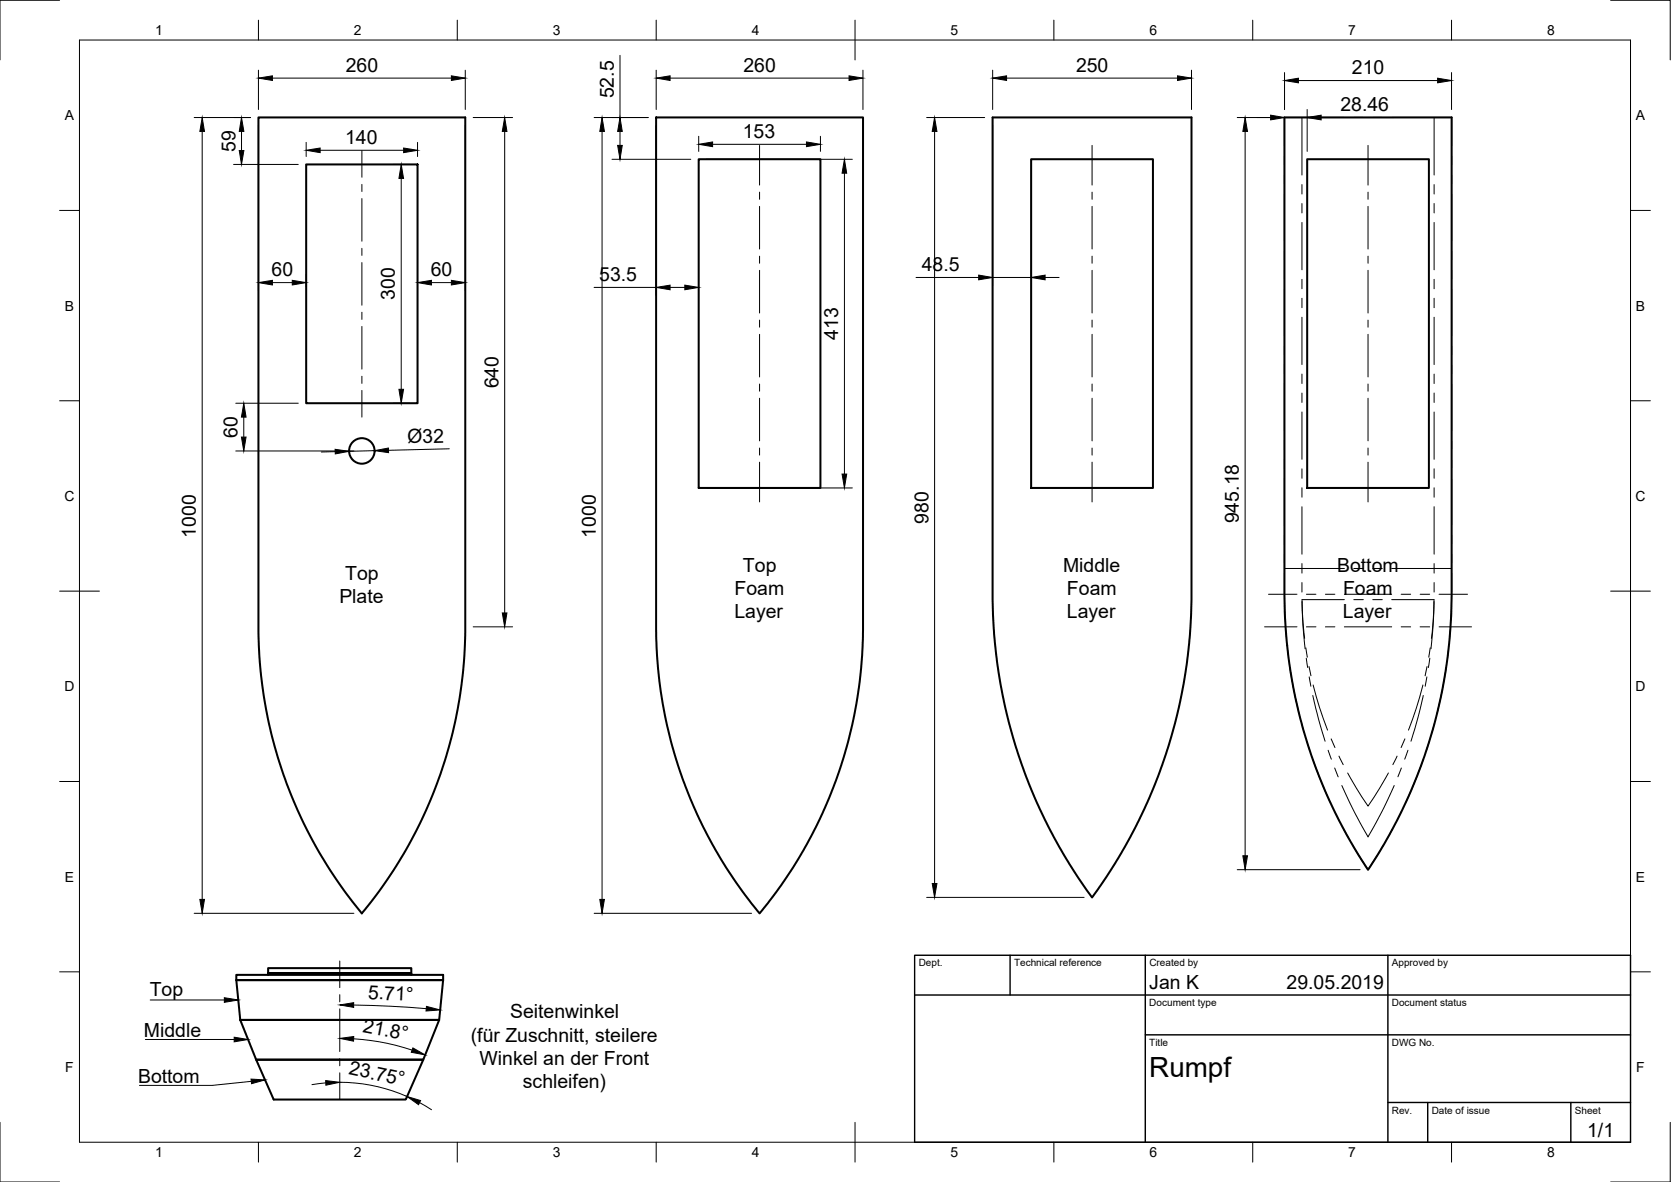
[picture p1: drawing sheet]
<svg xmlns="http://www.w3.org/2000/svg" width="420mm" height="297mm" viewBox="0 0 420 297" stroke-linecap="round" stroke-linejoin="round" font-family="sans-serif">
<g fill="none" stroke="#000" stroke-width=".51">
<path d="M65 29.5h52v128a112.8 112.8 0 0 1-26 72 112.7 112.7 0 0 1-26-70.7zM165 29.5h52l-.1 132.1a112.6 112.6 0 0 1-25.9 67.9l-4.5-5.7a112.7 112.7 0 0 1-21.5-65.4zM249.6 29.5h50v121.2l-.4 8.6-.7 7-1.5 8.6-1.6 6.9-2.2 7.5-2.9 8.1-3.9 8.7-3.3 6.2-3.6 6.1-4.9 7.1-3.6-5.1-4.9-8.1-3.3-6.2-3.9-8.7-3-8.1-2.2-7.5-1.6-6.9-1.4-8.6-.7-7-.4-8.6zM323 29.5h42v120.3a124.8 124.8 0 0 1-21 68.8 124.8 124.8 0 0 1-21-68.8zM77 41.3h28v60h-28zM175.7 40h30.6v82.6h-30.6zM259.3 40h30.6v82.6h-30.6zM328.7 40h30.6v82.6h-30.6zM59.4 246.3h52l-1 10h-50zM59.4 245h52v1.3h-52zM60.4 256.3h50l-4 10h-42l4.4 10h33.2l4.4-10h-42zM67.4 245v-.4h36v-1.3h-36v1.3h36v.4"/>
<circle cx="91" cy="113.3" r="3.2"/>
</g>
<g fill="none" stroke="#000" stroke-width=".25">
<path d="M15 .1h-15v15M20 10.1h390v276.9h-390zM65 19.6l3.5-.5v1.1zM65 5.1v5M65 17.6v9.9M68.5 19.6h45M113.5 19.1l3.5 .5-3.5 .6zM115 5.1v5M117 17.6v9.9M155.9 13.9v15.6M165 19.6l3.5-.5v1.1zM165 5.1v5"/>
<path d="M165 17.6v9.9M168.5 19.6h45M213.5 19.1l3.5 .5-3.5 .6zM215 5.1v10M217 17.6v9.9M249.6 19.6l3.5-.5v1.1zM249.6 17.6v9.9M253.1 19.6h43M265 5.1v5M296.1 19.1l3.5 .5-3.5 .6zM299.6 17.6v9.9M315 5.1v5"/>
<path d="M323 18.2v9.3M361.5 19.6l3.5 .6-3.5 .6zM365 5.1v5M365 18.2v9.3M405 .1h15v15M48.8 29.5h14.2M50.8 29.5l.6 3.5h-1.2zM50.8 33v193M60.2 37.8h1.1l-.6 3.5zM60.7 29.5l.6 3.5h-1.1zM60.7 33v4.8M65 31.5v41.5"/>
<path d="M77 37.8l3.5-.6v1.2zM77 35.8v3.5M80.5 37.8h21M91 37.8v6.7M101.5 37.2l3.5 .6-3.5 .6zM105 35.8v3.5M117 31.5v41.5M119 29.5h9.9M126.9 29.5l.6 3.5h-1.2zM126.9 33v121M149.4 29.5h13.6M151.4 29.5l.6 3.5h-1.2z"/>
<path d="M151.4 33v193M155.3 36.5h1.2l-.6 3.5zM155.9 29.5l.6 3.5h-1.2zM155.9 33v3.5M165 31.5v42.7M175.7 36.3l3.5-.6v1.2zM175.7 34.3v3.7M179.2 36.3h23.6M191 36.5v10M202.8 35.7l3.5 .6-3.5 .6zM206.3 34.3v3.7M233 29.5h14.6"/>
<path d="M235 29.5l.6 3.5h-1.2zM235 33v189M249.6 31.5v40.2M274.6 36.5v10M311.1 29.5h9.9M313.1 29.5l.6 3.5h-1.2zM313.1 33v182.1M319.5 28.9l3.5 .6-3.5 .6zM323 39.2v2.4M323 20.2l3.5-.6v1.2zM323 29.5h5.7M326.5 20.2h35"/>
<path d="M327.4 29.5v14.5M328.7 29.5l3.5-.6v1.2zM328.7 27.5v10.5M332.2 29.5h18.3M338 29.5h-15v7.3M340.4 29.5h2.4M344 36.5v10M345.2 29.5h2.4M349.9 29.5h15.1v7.3M360.6 29.5v14.5M365 39.2v2.4M15 52.9h5"/>
<path d="M58.7 41.3h16.3M91 46.3v1.8M91 49.9v10.7M98.9 41.3h4.1M100.9 41.3l.6 3.5h-1.2zM100.9 44.8v53M153.9 40h19.8M177.7 40h36.6M191 48.3v1.8M191 51.9v10.7M212.3 40l.6 3.5h-1.2zM212.3 43.5v75.6"/>
<path d="M274.6 48.3v1.8M274.6 51.9v10.7M323 44v2.3M323 48.7v11.9M327.4 46.4v2.4M327.4 51.1v2.4M327.4 55.9v11.9M344 48.3v1.8M344 51.9v10.7M360.6 46.4v2.4M360.6 51.1v2.4M360.6 55.9v11.9"/>
<path d="M365 44v2.3M365 48.7v11.9M410 52.9h5M65 71l3.5-.6v1.2zM68.5 71h5M73.5 70.4l3.5 .6-3.5 .6zM77 69v2.9M91 62.4v1.8M91 66v10.7M91 78.5v1.8M105 71l3.5-.6v1.2zM105 71.4v1.6"/>
<path d="M108.5 71h5M113.5 70.4l3.5 .6-3.5 .6zM149.4 72.2h15.6M165 72.2l3.5-.5v1.1zM168.5 72.2h3.7M172.2 71.7l3.5 .5-3.5 .6zM191 64.4v1.8M191 67.9v10.8M230.3 69.7h15.8M246.1 69.1l3.5 .6-3.5 .6zM249.6 69.7h9.7M259.3 69.7l3.5-.6v1.2z"/>
<path d="M259.3 67.7v1.9M262.8 69.7h3.5M274.6 64.4v1.8M274.6 67.9v10.8M323 63v2.4M323 67.8v2.4M323 72.5v12M327.4 70.2v2.4M327.4 75v2.3M327.4 79.7v11.9M344 64.4v1.8M344 67.9v10.8"/>
<path d="M360.6 70.2v2.4M360.6 75v2.3M360.6 79.7v11.9M365 63v2.4M365 67.8v2.4M365 72.5v12M91 82v10.8M91 94.6v1.7M91 98.1v6.7M100.3 97.8h1.2l-.6 3.5zM191 80.4v1.8M191 84v10.7"/>
<path d="M191 96.5v1.8M274.6 80.4v1.8M274.6 84v10.7M274.6 96.5v1.8M323 86.8v2.4M323 91.6v2.4M323 96.4v11.9M327.4 94v2.4M327.4 98.8v2.3M344 80.4v1.8M344 84v10.7M344 96.5v1.8"/>
<path d="M360.6 94v2.4M360.6 98.8v2.3M365 86.8v2.4M365 91.6v2.4M365 96.4v11.9M15 100.7h5M59.3 101.3h15.7M59.3 113.3h29.7M60.7 109.8h1.2l-.6 3.5zM61.3 101.3l.6 3.5h-1.2zM61.3 104.8v5M84.3 112.9l3.5 .5-3.5 .7z"/>
<path d="M84.3 113.5l-3.5 .1M94.2 113.2l3.5-.6v1.2zM94.2 113.2l-6.4 .2M98.9 101.3h4.1M113 112.8l-15.3 .4M191 100.1v10.7M191 112.6v1.8M191 116.1v10M211.7 119.1h1.2l-.6 3.5zM274.6 100.1v10.7M274.6 112.6v1.8M274.6 116.1v10"/>
<path d="M323 110.6v2.4M323 115.4v2.4M327.4 103.5v11.9M327.4 117.8v2.4M344 100.1v10.7M344 112.6v1.8M344 116.1v10M360.6 103.5v11.9M360.6 117.8v2.4M365 110.6v2.4M365 115.4v2.4M410 100.7h5"/>
<path d="M177.7 122.6h36.6M323 120.2v11.9M323 134.5v2.3M323 139.2v2.4M327.4 122.6v2.4M327.4 127.3v12M360.6 122.6v2.4M360.6 127.3v12M365 120.2v11.9M365 134.5v2.3M365 139.2v2.4M15 148.6h10"/>
<path d="M119 157.5h9.9M126.3 154h1.2l-.6 3.5zM318 157.5h8.1M319 149.3h7.1M323 144l.2 11.9M323 142.9h15M323.3 158.3l.2 2.3M327.4 141.6v2.4M327.4 146.4v2.4M327.4 151.2l.2 5.9 .5 5.9M328.5 149.3h2.4M328.5 157.5h2.4"/>
<path d="M333.3 149.3h2.3M333.3 157.5h2.3M338 150.7h-10.6l.2 5.5 .4 4.2M338 149.3h11.9M338 157.5h11.9M340.4 142.9h2.4M340.4 150.7h2.4M345.2 142.9h2.4M345.2 150.7h2.4M349.9 150.7h10.7l-.3 5.5-.4 4.3M349.9 142.9h15.1M352.3 149.3h2.4"/>
<path d="M352.3 157.5h2.4M357.1 149.3h2.4M357.1 157.5h2.4M360.6 151.2l-.3 5.9-.5 5.9M360.6 141.6v2.4M360.6 146.4v2.4M361.8 149.3h7.2M361.8 157.5h8.2M364.7 158.3l-.2 2.3M365 144l-.2 11.9M405 148.6h10M323.7 163l.3 2.4"/>
<path d="M324.3 167.7l1 5.8 1.4 5.9M328.3 162.8l.4 2.3M328.4 165.4l.4 2.4M329.1 167.5l.5 2.3M329.2 170.1l.4 2.4M330.1 174.8l1.4 5.8 1.7 5.7M330.2 172.1l1.6 5.8 2 5.6M357.8 172.1l-1.6 5.8-2.1 5.6M357.9 174.8l-1.5 5.8-1.6 5.7M358.8 170.1l-.4 2.4M358.8 167.5l-.5 2.3M359.5 165.4l-.3 2.4"/>
<path d="M359.6 162.8l-.4 2.3M363.6 167.7l-1.1 6.6-1.2 5.1M364.2 163l-.2 2.4M15 196.4h5M327.3 181.7l.6 2.3M328.6 186.3l.7 2.3M330.1 190.8l2.5 6.5 2 4.5M333.9 188.5l.9 2.3M334.7 185.7l1 2.2M335.6 193l.9 2.2M336.7 190l1 2.2M337.4 197.4l3.2 6.8 3.4 6.1 3.4-6.1 3.2-6.8"/>
<path d="M338.9 194.3l2.1 3.6 3 4.7 3-4.7 2.1-3.6M351.3 190l-1.1 2.2M352.4 193l-.9 2.2M353.3 185.7l-1 2.2M354 188.5l-.8 2.3M357.9 190.8l-1.9 5.1-2.6 5.9M359.4 186.3l-.8 2.3M360.7 181.7l-.6 2.3M410 196.4h5M311.1 218.6h30.9M312.5 215.1h1.2l-.6 3.5zM335.6 204l1.1 2.1"/>
<path d="M337.8 208.2l1.1 2.1M340.1 212.4l3.9 6.2 3.9-6.2M350.2 208.2l-1.2 2.1M352.4 204l-1.1 2.1M48.8 229.5h40.2M50.2 226h1.2l-.6 3.5zM149.4 229.5h39.6M150.8 226h1.2l-.6 3.5zM233 225.5h39.6M234.4 222h1.2l-.6 3.5zM15 244.2h5M37.8 251.3h18.6"/>
<path d="M56.4 250.7l3.5 .6-3.5 .6zM85.4 252.5l3.5-.5v1.2zM85.4 241.5v6.7M85.4 250v1.8M85.4 253.5v10.8M88.9 252.6l9.2 .3 9.1 .6M107.2 252.9l3.5 .9-3.6 .3zM410 244.2h5M36.6 261.2h22.3M58.9 260.7l3.5 .5-3.5 .6zM63.1 271.2l3.6 .2-3.5 .9zM63.2 271.7l-9.8 1.1h-18.3"/>
<path d="M81.9 271.6l3.5 .4-3.5 .7zM81.9 272.1l-3.5 .5M85.4 260.9l3.5-.4v1.1zM85.4 272a42.1 42.1 0 0 1 16.9 3.6M85.4 266.1v1.7M85.4 269.6v6.7M88.9 261.1l4.3 .4 4.2 .7 6.2 1.7M102.3 275.6l3.4 1-.5 1zM103.8 263.3l3.1 1.8-3.5-.7zM105.5 277.1l3 1.8M0 282.1v14.9h15M65 287v5"/>
<path d="M115 287v5M165 287v5M215 282.1v9.9M265 287v5M315 287v5M365 287v5M420 282.1v14.9h-15"/>
</g>
<path d="M230 240.1h180v46.9h-180zM230 250h180M254 240.1v9.9M288 240.1v46.9M349 240.1v46.9M288 260.1h122M349 277.1h61M359 277.1v9.9M395 277.1v9.9" fill="none" stroke="#000" stroke-width=".36"/>
<g fill="#000">
<path d="M65 19.6l3.5-.5v1.1zM113.5 19.1l3.5 .5-3.5 .6zM165 19.6l3.5-.5v1.1zM213.5 19.1l3.5 .5-3.5 .6zM249.6 19.6l3.5-.5v1.1zM296.1 19.1l3.5 .5-3.5 .6zM323 20.2l3.5-.6v1.2zM361.5 19.6l3.5 .6-3.5 .6zM50.8 29.5l.6 3.5h-1.2zM60.2 37.8h1.1l-.6 3.5zM60.7 29.5l.6 3.5h-1.1zM77 37.8l3.5-.6v1.2z"/>
<path d="M101.5 37.2l3.5 .6-3.5 .6zM126.9 29.5l.6 3.5h-1.2zM151.4 29.5l.6 3.5h-1.2zM155.3 36.5h1.2l-.6 3.5zM155.9 29.5l.6 3.5h-1.2zM175.7 36.3l3.5-.6v1.2zM202.8 35.7l3.5 .6-3.5 .6zM235 29.5l.6 3.5h-1.2zM313.1 29.5l.6 3.5h-1.2zM319.5 28.9l3.5 .6-3.5 .6zM328.7 29.5l3.5-.6v1.2zM100.9 41.3l.6 3.5h-1.2z"/>
<path d="M212.3 40l.6 3.5h-1.2zM65 71l3.5-.6v1.2zM73.5 70.4l3.5 .6-3.5 .6zM105 71l3.5-.6v1.2zM113.5 70.4l3.5 .6-3.5 .6zM165 72.2l3.5-.5v1.1zM172.2 71.7l3.5 .5-3.5 .6zM246.1 69.1l3.5 .6-3.5 .6zM259.3 69.7l3.5-.6v1.2zM100.3 97.8h1.2l-.6 3.5zM60.7 109.8h1.2l-.6 3.5zM61.3 101.3l.6 3.5h-1.2z"/>
<path d="M84.3 112.9l3.5 .5-3.5 .7zM94.2 113.2l3.5-.6v1.2zM211.7 119.1h1.2l-.6 3.5zM126.3 154h1.2l-.6 3.5zM312.5 215.1h1.2l-.6 3.5zM50.2 226h1.2l-.6 3.5zM150.8 226h1.2l-.6 3.5zM234.4 222h1.2l-.6 3.5zM56.4 250.7l3.5 .6-3.5 .6zM85.4 252.5l3.5-.5v1.2zM107.2 252.9l3.5 .9-3.6 .3zM58.9 260.7l3.5 .5-3.5 .6z"/>
<path d="M63.1 271.2l3.6 .2-3.5 .9zM81.9 271.6l3.5 .4-3.5 .7zM85.4 260.9l3.5-.4v1.1zM103.8 263.3l3.1 1.8-3.5-.7zM102.3 275.6l3.4 1-.5 1z"/>
</g>
<text font-size="7" x="289" y="270.6">Rumpf</text>
<g font-size="4.9">
<text x="87" y="18.1">260</text>
<text x="186.9" y="18.1">260</text>
<text x="270.6" y="18.1">250</text>
<text x="339.9" y="18.7">210</text>
<text x="154.3" y="24.7" transform="rotate(-90 154.3 24.7)">52.5</text>
<text x="337" y="28">28.46</text>
<text x="186.8" y="34.7">153</text>
<text x="59.2" y="38.1" transform="rotate(-90 59.2 38.1)">59</text>
<text x="86.8" y="36.2">140</text>
<text x="68.3" y="69.5">60</text>
<text x="108.3" y="69.5">60</text>
<text x="150.7" y="70.7">53.5</text>
<text x="231.8" y="68.2">48.5</text>
<text x="99.3" y="75.4" transform="rotate(-90 99.3 75.4)">300</text>
<text x="210.8" y="85.3" transform="rotate(-90 210.8 85.3)">413</text>
<text x="125.3" y="97.6" transform="rotate(-90 125.3 97.6)">640</text>
<text x="59.7" y="110" transform="rotate(-90 59.7 110)">60</text>
<text x="102.4" y="111.4" transform="rotate(-1 102.4 111.4)">Ø32</text>
<text x="233.4" y="131.6" transform="rotate(-90 233.4 131.6)">980</text>
<text x="311.5" y="131.5" transform="rotate(-90 311.5 131.5)">945.18</text>
<text x="49.3" y="135.1" transform="rotate(-90 49.3 135.1)">1000</text>
<text x="149.8" y="135.1" transform="rotate(-90 149.8 135.1)">1000</text>
<text x="186.8" y="143.6">Top</text>
<text x="267.3" y="143.6">Middle</text>
<text x="336.2" y="143.6">Bottom</text>
<text x="86.8" y="145.7">Top</text>
<text x="184.7" y="149.5">Foam</text>
<text x="268.3" y="149.5">Foam</text>
<text x="337.7" y="149.5">Foam</text>
<text x="85.3" y="151.5">Plate</text>
<text x="184.7" y="155.3">Layer</text>
<text x="268.3" y="155.3">Layer</text>
<text x="337.7" y="155.3">Layer</text>
<text x="37.6" y="250.3">Top</text>
<text x="92.5" y="251" transform="rotate(3 92.5 251)">5.71°</text>
<text x="289" y="248.5">Jan K</text>
<text x="323.5" y="248.5">29.05.2019</text>
<text x="128.3" y="255.9">Seitenwinkel</text>
<text x="36.2" y="260.5">Middle</text>
<text x="91.1" y="259.4" transform="rotate(11 91.1 259.4)">21.8°</text>
<text x="118.4" y="261.8">(für Zuschnitt, steilere</text>
<text x="87.5" y="269.9" transform="rotate(12 87.5 269.9)">23.75°</text>
<text x="120.6" y="267.6">Winkel an der Front</text>
<text x="34.7" y="272.1">Bottom</text>
<text x="131.5" y="273.5">schleifen)</text>
<text x="399.1" y="285.7">1/1</text>
</g>
<g font-size="3.5">
<text x="39" y="8.8">1</text>
<text x="89" y="8.8">2</text>
<text x="139" y="8.8">3</text>
<text x="189" y="8.8">4</text>
<text x="239" y="8.8">5</text>
<text x="289" y="8.8">6</text>
<text x="339" y="8.8">7</text>
<text x="389" y="8.8">8</text>
<text x="16.3" y="30.2">A</text>
<text x="411.3" y="30.2">A</text>
<text x="16.3" y="78">B</text>
<text x="411.3" y="78">B</text>
<text x="16.2" y="125.9">C</text>
<text x="411.2" y="125.9">C</text>
<text x="16.2" y="173.7">D</text>
<text x="411.2" y="173.7">D</text>
<text x="16.3" y="221.6">E</text>
<text x="411.3" y="221.6">E</text>
<text x="16.4" y="269.4">F</text>
<text x="411.4" y="269.4">F</text>
<text x="39" y="290.8">1</text>
<text x="89" y="290.8">2</text>
<text x="139" y="290.8">3</text>
<text x="189" y="290.8">4</text>
<text x="239" y="290.8">5</text>
<text x="289" y="290.8">6</text>
<text x="339" y="290.8">7</text>
<text x="389" y="290.8">8</text>
</g>
<g font-size="2.5">
<text x="231" y="242.9">Dept.</text>
<text x="255" y="242.9">Technical reference</text>
<text x="289" y="242.9">Created by</text>
<text x="350" y="242.9">Approved by</text>
<text x="289" y="252.8">Document type</text>
<text x="350" y="252.8">Document status</text>
<text x="289" y="262.9">Title</text>
<text x="350" y="262.9">DWG No.</text>
<text x="350" y="279.9">Rev.</text>
<text x="360" y="279.9">Date of issue</text>
<text x="396" y="279.9">Sheet</text>
</g>
</svg>
